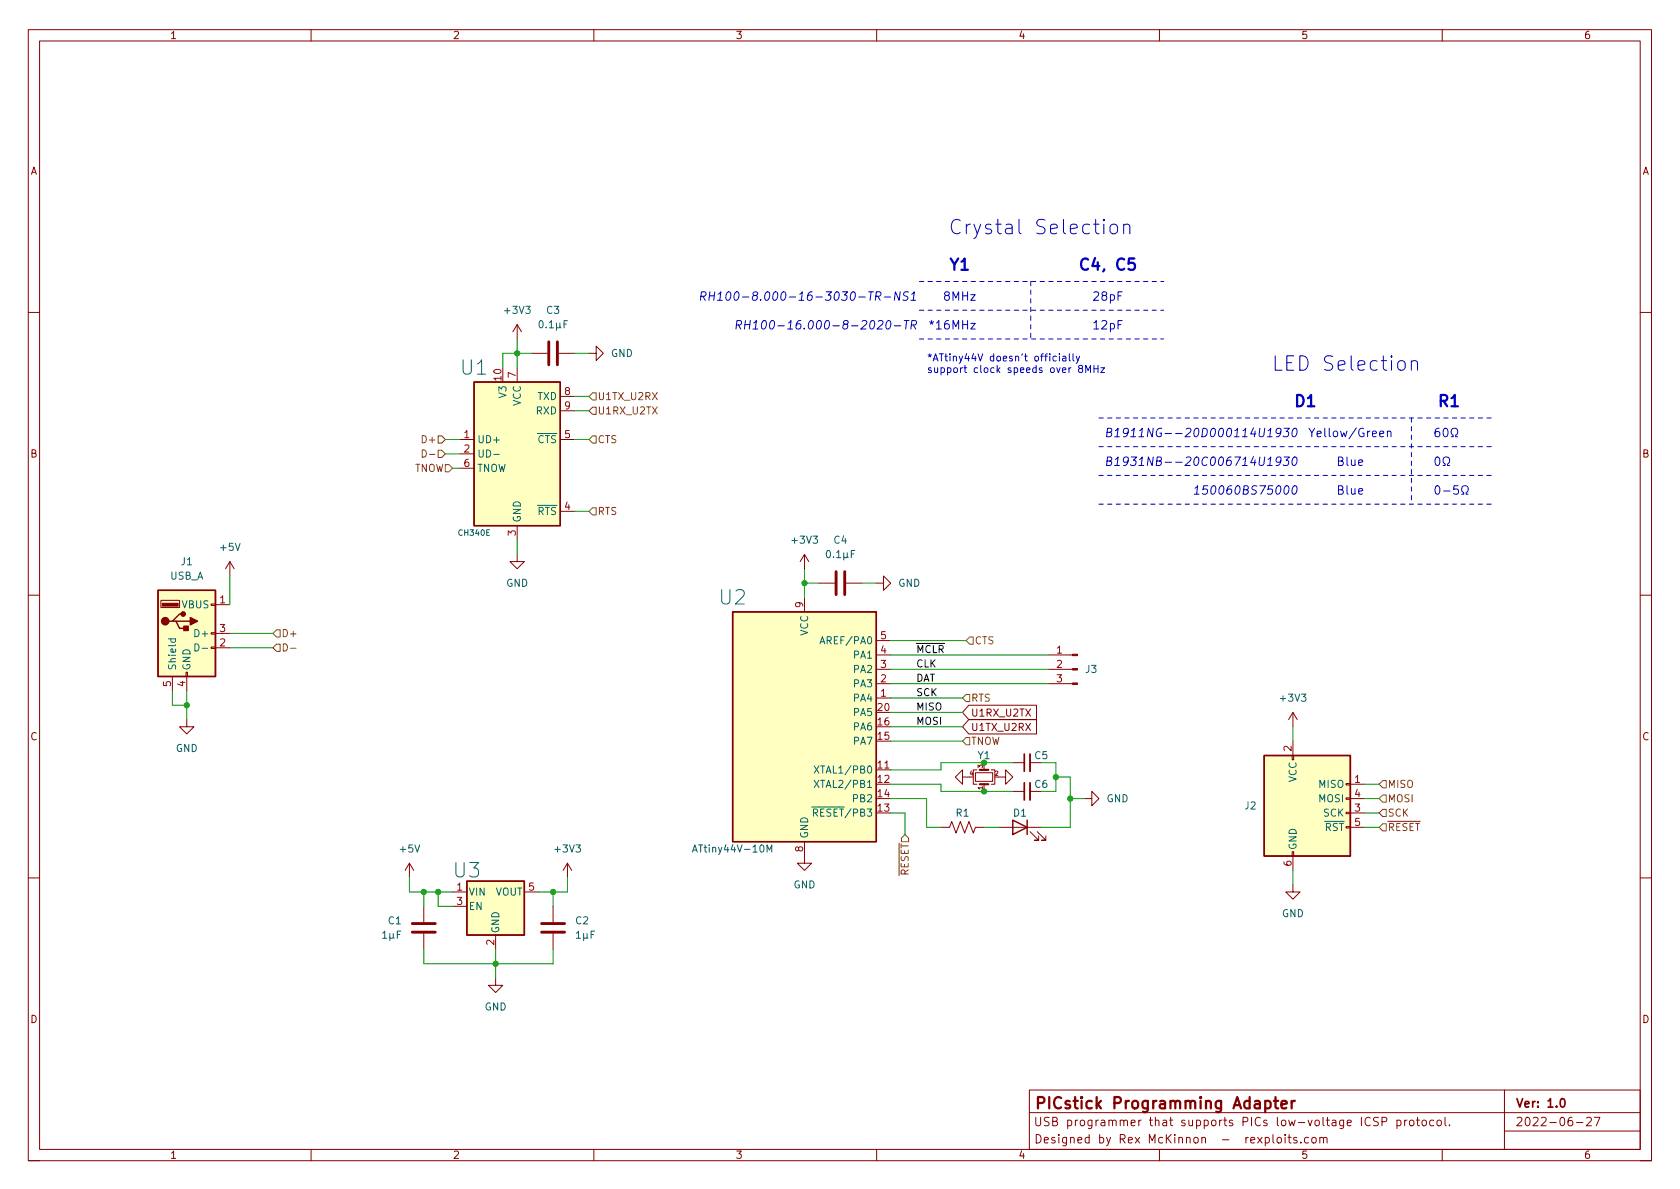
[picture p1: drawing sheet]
<svg xmlns="http://www.w3.org/2000/svg" width="297mm" height="210mm" viewBox="0 0 297 210" stroke-linecap="round" stroke-linejoin="round" font-family="sans-serif">
<g fill="none" stroke="#840000" stroke-width=".18">
<path d="M5 5.2h287v200.1h-287zM7 7.2h283v196.1h-283zM55 5.2v2M105 5.2v2M155 5.2v2M205 5.2v2M255 5.2v2M5 55.2h2M91.4 57.4l-.7 1.3M91.4 57.4v2.5M91.4 57.4l.8 1.3M290 55.2h2"/>
<path d="M81.3 77.7h2.5M91.4 65v2.6M94 62.5h2.8M98.8 62.5h2.8M99.1 77.7h2.5M99.1 70.1h2.5M99.1 72.6h2.5M104.1 62.5h1.3v-1.3l1.3 1.3-1.3 1.2v-1.2M40.6 99.3l-.7 1.3M40.6 99.3v2.5M40.6 99.3l.8 1.3M81.3 80.3h2.5"/>
<path d="M81.3 82.8h2.5M91.4 98v1.3h1.3l-1.3 1.3-1.2-1.3h1.2M91.4 93v2.5M99.1 90.4h2.5M142.2 98l-.7 1.3M142.2 98v2.6M142.2 98l.8 1.3M5 105.2h2M28.4 106.2h3.3v1.2h-3.3zM30.5 119.6v2.6M32.9 118.9h.2v.7h-.2zM33 119.6v2.6"/>
<path d="M37.3 114.4h.8v.3h-.8zM37.3 111.9h.8v.2h-.8zM37.3 106.8h.8v.3h-.8zM38.1 106.9h2.5M38.1 114.5h2.5M38.1 112h2.5M142.2 105.7v2.5M144.8 103.1h2.8M149.6 103.1h2.8M154.9 103.1h1.3v-1.3l1.3 1.3-1.3 1.3v-1.3M154.9 118.4h2.6M154.9 115.8h2.6"/>
<path d="M154.9 113.3h2.6M185.4 118.4h4.2M185.4 115.8h4.2M290 105.2h2M33 127.2v1.3h1.3l-1.3 1.3-1.3-1.3h1.3M154.9 123.4h2.6M154.9 136.1h2.6M154.9 120.9h2.6M170.2 137.4v-1.3l-1.3 1.3 1.3 1.3v-1.3h1.2M171.3 124.7h12v2.5h-12l-1.1-1.2zM171.3 127.2h12v2.6h-12l-1.1-1.3zM172.5 136.6h3v1.6h-3z"/>
<path d="M172.7 136.1h-.6v2.6h.6M174 134.9v1.2M174 138.7v1.2M175.3 136.1h.6v2.6h-.6M176.5 137.4h1.3v-1.3l1.3 1.3-1.3 1.3v-1.3M179.1 139.9h2M179.1 134.9h2M182.1 139.9h2M182.1 134.9h2M185.4 120.9h4.2M228.5 133.6h.2v.8h-.2zM228.6 126v2.5"/>
<path d="M228.6 131.1v2.5M228.6 126l-.8 1.2M228.6 126l.8 1.2M238 138.6h.8v.2h-.8zM238.8 138.7h2.5M5 155.2h2M72.4 152.6l-.8 1.3M72.4 152.6v2.6M72.4 152.6l.8 1.3M80 157.7h2.5M92.7 157.7h2.5M100.3 152.6l-.7 1.3"/>
<path d="M100.3 152.6v2.6M100.3 152.6l.8 1.3M142.2 148.8v3.8h-1.2l1.2 1.3 1.3-1.3h-1.3M166.4 146.3h1.5l.4-1 .7 2 .8-2 .8 2 .7-2 .8 2 .4-1h1.5M176.5 146.3h7.6M182.1 147.1l1.5 1.5h-.7h.7v-.8M183.4 147.1l1.5 1.5h-.8h.8v-.8M191.8 141.2h1.2v-1.3l1.3 1.3-1.3 1.3v-1.3M228.5 150.6h.2v.8h-.2zM228.6 156.5v1.2h-1.3l1.3 1.3 1.3-1.3h-1.3M228.6 151.4v2.5M238 143.6h.8v.3h-.8z"/>
<path d="M238 141.1h.8v.2h-.8zM238.8 146.3h2.5M238.8 143.8h2.5M238.8 141.2h2.5M290 155.2h2M74.9 160.3v2.8M74.9 165.1v2.8M80 160.3h2.5M87.6 173v1.2h1.3l-1.3 1.3-1.2-1.3h1.2M87.6 165.3v2.6M97.8 160.3v2.8M97.8 165.1v2.8"/>
<path d="M182 192.8h108v10.5h-108zM182 196.8h108M243.7 197.6h-.6l-.2 .1v.4l.7 .3 .1 .4-.3 .3-.6-.1M244.3 198.4l.8-.1 .1-.2-.1-.4-.2-.1h-.6v1.5M247 198.1h.4l.3 .3v.4l-.1 .2h-.6M247 198.1v1.5M248.3 198.1v1M248.8 198.1h-.3l-.2 .3M249.3 198.1h.4l.3 .3v.4l-.3 .3-.4-.1-.1-.2v-.4zM250.4 198.1h.6M250.6 197.6v1.3l.4 .2M251.5 198.2l.2-.1 .4 .1 .1 .6-.1 .2-.4 .1-.2-.2z"/>
<path d="M253.5 198.1h-.4l-.3 .3v.4l.1 .2h.6M254.2 198.1h.4l.3 .3v.4l-.3 .3-.4-.1-.1-.2v-.4zM255.5 197.6v1.3l.2 .2M256.3 198.9v.2M266 192.8v10.5M278.7 198.5h1.2M280.5 197.7l.6-.1 .2 .1 .1 .3-1 1.1h1M281.9 197.6h1l-.7 1.5M5 205.2h2M55 203.3v2M105 203.3v2M155 203.3v2"/>
<path d="M205 203.3v2M225.1 200.6v1.3l.2 .2M225.9 201.2l.4-.1 .3 .3v.4l-.3 .3h-.4l-.1-.3v-.4zM227.2 200.6v.2M227.2 201.1v1M227.7 201.1h.6M227.9 200.6v1.3l.4 .2M229.3 201.2l-.4-.1-.2 .2 .1 .3 .5 .1v.4h-.6M230 202v.1M231.4 201.2l-.5-.1-.3 .3v.4l.2 .3h.6M232.1 201.2l.3-.1 .3 .3v.4l-.3 .3h-.3l-.2-.3v-.4zM233.4 201.3l.2-.2 .3 .1 .1 .9"/>
<path d="M233.4 201.1v1M234 201.3l.2-.2 .4 .1v.9M255 203.3v2M266 200h24M290 205.2h2"/>
</g>
<path d="M181.1 133.3v3.1M181.1 138.4v3.1M276.1 194.3h.1a.81 .81 0 0 1 .6 .6 .81 .81 0 0 1-.3 .8l-.1 .1a.82 .82 0 0 1-.6-.7 .82 .82 0 0 1 .3-.8z" fill="none" stroke="#840000" stroke-width=".3"/>
<path d="M225.2 194.7h.8M225.5 194v1.7l.1 .2 .4 .1M226.6 195.3l.9-.2-.1-.3-.5-.1-.3 .3 .1 .9 .2 .1 .5-.1M228.4 194.7v1.3M228.9 194.7a.51 .51 0 0 0-.5 .3" fill="none" stroke="#840000" stroke-width=".4"/>
<path d="M173.2 138.7h1.6M173.2 136.1h1.6" fill="none" stroke="#840000" stroke-width=".38"/>
<path d="M97 60.4v4.1M98.6 60.4v4.1M147.8 101.1v4.1M149.4 101.1v4.1M72.9 164.8h4.1M72.9 163.3h4.1M95.8 164.8h4M95.8 163.3h4" fill="none" stroke="#840000" stroke-width=".51"/>
<g fill="none" stroke="#006464" stroke-width=".18">
<path d="M95.5 56.8l.1-.1a.68 .68 0 0 1 .5 .6 .68 .68 0 0 1-.5 .7 .84 .84 0 0 1-.1-1.2zM96.6 57.9v.1M97.1 57.1l.4-.4v1.3M97.1 58h.8M98.4 57.1v1.3M99 57.8l.2 .2M99 57.1l-.1 .8-.3 .1-.2-.2M99.7 57.3h.4M100.3 56.7h-.6v1.3M87.3 80.3h1M146.2 97.5l.2-.2a.68 .68 0 0 1 .5 .7 .68 .68 0 0 1-.5 .6l-.2-.1-.1-.4zM147.4 98.5v.1"/>
<path d="M147.9 97.7l.4-.4v1.3M147.9 98.6h.8M149.2 97.8v1.2M149.8 98.4l.2 .2M149.8 97.8l-.1 .8h-.3l-.2-.2M150.5 97.9h.4M151.1 97.3h-.6v1.3M29.8 113h1.3M30.3 113l-.1 .3 .2 .3 .6-.1v-.5M34.5 113.9a.64 .64 0 0 1 .7 .6 .64 .64 0 0 1-.7 .6zM35.7 114.6h1M145 113.9l.4-1.3 .4 1.3"/>
<path d="M144 135.4l.8 1.3M144 138l.8 1.3M144.8 135.4l-.8 1.3M144.8 138l-.8 1.3M122.4 150.7l.5-1.3 .4 1.3M122.6 150.3h.6M135.6 150.7v-1.3l.4 .9 .5-.9v1.3M67.7 165l.3-.3v1.2M67.7 165.9h.7M68.9 165.1v1.2M69.5 165.7l.2 .2M69.5 165.1v.8h-.4l-.2-.2"/>
<path d="M70.3 165.3h.4M70.9 164.7h-.6v1.2M101.9 165l.4-.3v1.2M101.9 165.9h.7M103.2 165.1v1.2M103.8 165.7l.2 .2M103.8 165.1l-.1 .8h-.3l-.2-.2M104.5 165.3h.4M105.1 164.7h-.6v1.2"/>
</g>
<g fill="#ffffc2" stroke="#ffffc2" stroke-width=".18">
<path d="M129.5 108.2h25.4v40.6h-25.4z"/>
<path d="M82.5 155.8h10.2v9.5h-10.2z"/>
<path d="M223.5 133.6h15.3v17.8h-15.3z"/>
<path d="M83.8 67.6h15.3v25.4h-15.3z"/>
<path d="M27.9 104.4h10.2v15.2h-10.2z"/>
</g>
<path d="M83.8 67.6h15.3v25.4h-15.3zM27.9 104.4h10.2v15.2h-10.2zM30.5 109.8h.6l.6 1.3h1.3M31.1 109.8h2.6M32.4 108.6h-.7l-1.2 1.2h-.7M129.5 108.2h25.4v40.6h-25.4zM223.5 133.6h15.3v17.8h-15.3zM82.5 155.8h10.2v9.5h-10.2zM179.1 145l2.5 1.3-2.5 1.3zM181.6 145v2.6" fill="none" stroke="#840000" stroke-width=".25"/>
<path d="M182.1 133.3v3.1M182.1 138.4v3.1" fill="none" stroke="#840000" stroke-width=".33"/>
<g fill="#840000" stroke="#840000" stroke-width=".18">
<path d="M189.6 120.8h.9v.2h-.9z"/>
<path d="M189.6 118.2h.9v.3h-.9z"/>
<path d="M189.6 115.7h.9v.2h-.9z"/>
<path d="M28.7 106.7h2.8v.5h-2.8z"/>
</g>
<g fill="#840000" stroke="#840000" stroke-width=".25">
<path d="M33.7 109.2l1.2 .6-1.2 .7z"/>
<path d="M32.5 110.7h.8v.8h-.8z"/>
<circle cx="29.2" cy="109.8" r=".63"/>
<circle cx="32.4" cy="108.6" r=".38"/>
</g>
<g fill="none" stroke="#725600" stroke-width=".18">
<path d="M74.7 79.6a.64 .64 0 0 1 .7 .6 .64 .64 0 0 1-.7 .6zM77.5 79.6h.6l.6 .7-.6 .6h-.6zM77.5 77.1h.6l.6 .6-.6 .7h-.6zM104.8 77.1h.6v1.3h-.6l-.7-.7zM104.8 72h.6v1.3h-.6l-.7-.7zM104.8 69.5h.6v1.2h-.6l-.7-.6zM75.9 80.3h1M78.7 82.2h.7l.6 .6-.6 .6h-.7zM104.8 89.8h.6v1.3h-.6l-.7-.7zM48.9 111.4h.6v1.2h-.6l-.6-.6zM48.9 113.9h.6v1.3h-.6l-.6-.7zM50.1 113.9a.64 .64 0 0 1 .7 .6 .64 .64 0 0 1-.7 .6z"/>
<path d="M51.4 114.6h.9M171.4 112.6h.7v1.3h-.7l-.6-.6zM170.8 122.8h.6v1.3h-.6l-.6-.7zM170.8 130.4h.6v1.3h-.6l-.6-.6zM244.5 138h.6v1.3h-.6l-.7-.6zM160 147.6l.7 .6v.6h-1.3v-.6zM244.5 140.6h.6v1.3h-.6l-.7-.7zM244.5 145.7h.6v1.2h-.6l-.7-.6zM244.5 143.1h.6v1.3h-.6l-.7-.6z"/>
</g>
<g fill="none" stroke="#0000c2" stroke-width=".18">
<path d="M195.2 38.8l-.1 .1 .1 .1 .1-.1-.1-.1v.2M196.5 39.8a.69 .69 0 0 1 1.1 .3v.8a.69 .69 0 0 1-.7 .5 .69 .69 0 0 1-.6-.5v-.8zM198.7 39.9a.63 .63 0 0 1 1.1 .1v1.3M198.7 39.6v1.7M123.9 52.4l.7-.1 .2-.2v-.4l-.2-.1h-.6l-.2 1.5M124.3 52.4l.4 .7M125.4 52.3h.9M125.5 51.6l-.2 1.5M126.4 51.6l-.2 1.5M126.8 53.1h.9M127 52l.4-.4-.1 1.5M128.6 51.7l.3-.1a.89 .89 0 0 1-.3 1.5l-.2-.1-.1-.5z"/>
<path d="M130 51.7l.4-.1a.89 .89 0 0 1-.4 1.5l-.1-.1-.1-.5zM130.2 57.5l.7-.1 .2-.2v-.4l-.2-.1h-.6l-.2 1.5M130.6 57.5l.4 .7M131.3 52.5h1.1M131.7 57.4h.9M131.8 56.7l-.2 1.5M132.7 56.7l-.2 1.5M133.1 58.2h.9M133.3 57.1l.4-.4-.2 1.5M134.9 56.8l.3-.1a.89 .89 0 0 1-.3 1.5l-.2-.2-.1-.4zM136.3 56.8l.4-.1a.89 .89 0 0 1-.4 1.5l-.2-.2-.1-.4zM137.5 57.6h1.2"/>
<path d="M164.4 56.9l.3 .1 .4-.1M164.5 57.3l.2-.3 .2 .3M186.8 63h-.4l-.2 .2 .1 .6h.5M187.3 62.6v.1M187.3 63v.8M187.9 63h.5l.1 .8M188.5 63.3l-.5 .1-.1 .1 .1 .3h.5M189.1 62.6v1.1l.1 .1M189.7 62.6v1.1l.2 .1M190.3 63l.3 .8M190.9 63l-.4 1.1-.2 .2M190.9 65.2l-.2-.3 .1-.2 .1-.1 .4 .1 .1 .2v.1l-.6 .2-.1 .2v.2l.2 .3h.3l.2-.3v-.3l-.2-.1"/>
<path d="M192 65.9v-1.3l.4 .9 .4-.9v1.3M193.4 64.6v1.3M193.4 65.2h.7M194.1 64.6v1.3M194.6 65h.7l-.7 .9h.7M195.7 76.4h.7l.2-.2-.1-.3-.2-.2h-.5l-.2 1.5h.6l.2-.1 .2-.4-.4-.3M197.1 77.2h.8M197.2 76.2l.5-.5-.2 1.5M199.5 76.4l-.4 .3-.4-.1-.1-.2 .2-.6 .5-.1 .2 .2a1.1 1.1 0 0 1-.6 1.3h-.3M199.9 77.2h.9M200.1 76.2l.4-.5-.1 1.5M201.4 77.2h.8"/>
<path d="M201.5 76.2l.5-.5-.2 1.5M231.4 75.7l.5 .8 .5-.8M231.9 76.5v.7M247.2 64a.69 .69 0 0 1 .7-.2 .69 .69 0 0 1 .6 .5v.7a.69 .69 0 0 1-.7 .5 .69 .69 0 0 1-.7-.5v-.7zM249.5 64a.63 .63 0 0 1 1.1 .1v1.4M249.5 63.8v1.7M254.4 75.7a.59 .59 0 0 0-.7 .7v.5l.2 .3h.4l.2-.1 .1-.5-.2-.2-.4-.1-.3 .3M255.4 75.8l.1-.1a.82 .82 0 0 1 .6 .7 .82 .82 0 0 1-.3 .8h-.1a.81 .81 0 0 1-.6-.6 .81 .81 0 0 1 .3-.8zM256.6 77.2h.3v-.3a.64 .64 0 0 1-.3-.8 .64 .64 0 0 1 .9-.3 .69 .69 0 0 1-.1 1.1v.3h.3M195.7 81.5h.7l.2-.3-.1-.2-.2-.2h-.5l-.2 1.5h.6l.2-.1 .2-.4-.4-.3M197.1 82.3h.8M197.2 81.2l.5-.4-.2 1.5"/>
<path d="M199.5 81.5l-.4 .2h-.4l-.1-.2 .2-.6 .5-.1 .2 .2a1.1 1.1 0 0 1-.6 1.3h-.3M200 80.8h1l-.6 .6 .4 .1-.1 .7-.2 .1h-.4l-.2-.1M201.4 82.3h.8M201.5 81.2l.5-.4-.2 1.5M211.1 87.4h.9M211.3 86.3l.5-.4-.2 1.5M213.5 85.9h-.7l-.1 .7 .2-.1h.5l.1 .3-.1 .5-.3 .1h-.3l-.2-.1M253.9 80.9l.2-.1a.81 .81 0 0 1 .6 .6 .81 .81 0 0 1-.3 .8l-.2 .1a.81 .81 0 0 1-.6-.6 .81 .81 0 0 1 .3-.8zM253.9 86l.2-.1a.81 .81 0 0 1 .6 .6 .81 .81 0 0 1-.3 .8l-.2 .1a.81 .81 0 0 1-.6-.6 .81 .81 0 0 1 .3-.8zM255.2 82.3h.3v-.3a.64 .64 0 0 1-.3-.8 .64 .64 0 0 1 .9-.3 .69 .69 0 0 1-.2 1.1v.3h.4M255.2 86.8h1.2M257.8 85.9h-.7l-.1 .7 .2-.1h.5l.2 .3-.1 .5-.2 .1-.6-.1"/>
<path d="M258.4 87.4h.4v-.3a.64 .64 0 0 1-.3-.9 .64 .64 0 0 1 .9-.2 .69 .69 0 0 1-.2 1.1v.3h.4"/>
</g>
<path d="M200.6 45.7h-1l-.1 1 .3-.2 .7 .1 .2 .3-.1 .6-.3 .2h-.5l-.3-.2" fill="none" stroke="#0000c2" stroke-width=".4"/>
<path d="M162.6 59.9h43.1M162.6 49.8h43.1M162.6 54.9h43.1M182.2 49.8v10.1M194.3 73.9h69.9M194.3 79h69.9M249.6 73.9v15.2M194.3 89.1h69.9M194.3 84.1h69.9" fill="none" stroke="#0000c2" stroke-width=".18" stroke-dasharray=".8 .8"/>
<g fill="none" stroke="#009600" stroke-width=".18">
<path d="M91.4 59.9v5.1M78.7 77.7h2.6M94 62.5h-5.1v2.5M101.6 77.7h2.5M101.6 62.5h2.5M101.6 70.1h2.5M101.6 72.6h2.5M78.7 80.3h2.6M80 82.8h1.3M91.4 95.5v2.5M101.6 90.4h2.5M40.6 101.8v5.1"/>
<path d="M40.6 112h7.7M40.6 114.5h7.7M142.2 103.1h2.6M142.2 100.6v5.1M152.4 103.1h2.5M157.5 118.4h27.9M157.5 113.3h13.3M157.5 115.8h27.9M30.5 122.2v2.5h2.5M33 122.2v5M157.5 120.9h27.9M157.5 138.7h8.9v1.2h12.7"/>
<path d="M157.5 131.1h12.7M157.5 123.4h12.7M157.5 128.5h12.7M157.5 126h12.7M179.1 134.9h-12.7v1.2h-8.9M184.1 134.9h2.6v5h-2.6M186.7 137.4h2.5v8.9h-5.1M228.6 128.5v2.6M241.3 138.7h2.5M72.4 155.2v2.5h7.6M74.9 157.7v2.6M77.5 157.7v2.6h2.5"/>
<path d="M97.8 157.7v2.6M100.3 155.2v2.5h-5.1M157.5 141.2h6.3v5.1h2.6M157.5 143.8h2.5v3.8M174 146.3h2.5M189.2 141.2h2.6M228.6 153.9v2.6M241.3 141.2h2.5M241.3 146.3h2.5M241.3 143.8h2.5M74.9 167.9v2.5h22.9v-2.5M87.6 167.9v5.1"/>
</g>
<g fill="#009600" stroke="#009600" stroke-width=".18">
<circle cx="91.4" cy="62.5" r=".46"/>
<circle cx="174" cy="134.9" r=".46"/>
<circle cx="186.7" cy="137.4" r=".46"/>
<circle cx="174" cy="139.9" r=".46"/>
<circle cx="33" cy="124.7" r=".46"/>
<circle cx="74.9" cy="157.7" r=".46"/>
<circle cx="77.5" cy="157.7" r=".46"/>
<circle cx="87.6" cy="170.4" r=".46"/>
<circle cx="97.8" cy="157.7" r=".46"/>
<circle cx="142.2" cy="103.1" r=".46"/>
<circle cx="189.2" cy="141.2" r=".46"/>
</g>
<g font-size="3.5" fill="#0000c2">
<text x="167.6" y="41.5">Crystal Selection</text>
<text x="224.8" y="65.6">LED Selection</text>
</g>
<g font-size="3.5" fill="#006464">
<text x="81.6" y="66.3">U1</text>
<text x="127.3" y="106.9">U2</text>
<text x="80.3" y="155.2">U3</text>
</g>
<g font-size="2.8" fill="#0000c2">
<text x="167.6" y="47.8">Y1</text>
<text x="190.5" y="47.8">C4, C5</text>
<text x="228.6" y="71.9">D1</text>
<text x="254" y="71.9">R1</text>
</g>
<text font-size="2.8" fill="#840000" x="182.8" y="196.1">PICstick Programming Adapter</text>
<g font-size="2.1" fill="#0000c2">
<text x="133.5" y="53.2">RH100-8.000-16-3030-TR-NS1</text>
<text x="167.3" y="53.2">8MHz</text>
<text x="193" y="53.2">28pF</text>
<text x="138.3" y="58.3">RH100-16.000-8-2020-TR</text>
<text x="165.3" y="58.3">*16MHz</text>
<text x="193" y="58.3">12pF</text>
<text x="202.2" y="77.3">B1911NG--20D000114U1930</text>
<text x="233.1" y="77.3">Yellow/Green</text>
<text x="202.4" y="82.4">B1931NB--20C006714U1930</text>
<text x="236.8" y="82.4">Blue</text>
<text x="214.2" y="87.5">150060BS75000</text>
<text x="236.8" y="87.5">Blue</text>
</g>
<g font-size="2.1" fill="#840000">
<text x="267.9" y="195.8">Ver: 1.0</text>
<text x="182.7" y="199.1">USB programmer that supports PICs low-voltage ICSP protocol.</text>
<text x="182.8" y="202.2">Designed by Rex McKinnon - rexploits.com</text>
<text x="267.9" y="199.1">2022-06-27</text>
</g>
<g font-size="1.8" fill="#840000">
<text x="30" y="6.9">1</text>
<text x="80" y="6.9">2</text>
<text x="130" y="6.9">3</text>
<text x="180" y="6.9">4</text>
<text x="230" y="6.9">5</text>
<text x="280" y="6.9">6</text>
<text x="5.3" y="30.9">A</text>
<text x="290.3" y="30.9">A</text>
<text x="5.3" y="80.9">B</text>
<text x="290.3" y="80.9">B</text>
<text x="5.3" y="130.9">C</text>
<text x="171.6" y="126.7">U1RX_U2TX</text>
<text x="171.6" y="129.2">U1TX_U2RX</text>
<text x="290.3" y="130.9">C</text>
<text x="5.3" y="180.9">D</text>
<text x="290.3" y="180.9">D</text>
<text x="30" y="204.9">1</text>
<text x="80" y="204.9">2</text>
<text x="130" y="204.9">3</text>
<text x="180" y="204.9">4</text>
<text x="230" y="204.9">5</text>
<text x="280" y="204.9">6</text>
</g>
<g font-size="1.8" fill="#006464">
<text x="89.4" y="55.5">+3V3</text>
<text x="96.7" y="55.5">C3</text>
<text x="108" y="63.1">GND</text>
<text x="89.5" y="70.2" transform="rotate(-90 89.5 70.2)">V3</text>
<text x="92.1" y="71.8" transform="rotate(-90 92.1 71.8)">VCC</text>
<text x="95" y="70.7">TXD</text>
<text x="94.8" y="73.3">RXD</text>
<text x="84.3" y="78.4">UD+</text>
<text x="84.3" y="80.9">UD-</text>
<text x="84.3" y="83.4">TNOW</text>
<text x="93.6" y="78.4">~{CTS}</text>
<text x="92.1" y="92.5" transform="rotate(-90 92.1 92.5)">GND</text>
<text x="93.6" y="91.1">~{RTS}</text>
<text x="32" y="99.9">J1</text>
<text x="39" y="97.4">+5V</text>
<text x="140.2" y="96.1">+3V3</text>
<text x="147.5" y="96.1">C4</text>
<text x="30" y="102.5">USB_A</text>
<text x="32.2" y="107.6">VBUS</text>
<text x="89.5" y="103.8">GND</text>
<text x="158.8" y="103.8">GND</text>
<text x="34.8" y="112.6">D+</text>
<text x="142.9" y="112.4" transform="rotate(-90 142.9 112.4)">VCC</text>
<text x="145.7" y="113.9">AREF/PA0</text>
<text x="31.1" y="118.6" transform="rotate(-90 31.1 118.6)">Shield</text>
<text x="33.7" y="118.6" transform="rotate(-90 33.7 118.6)">GND</text>
<text x="151" y="119">PA2</text>
<text x="151" y="116.5">PA1</text>
<text x="192" y="119">J3</text>
<text x="151" y="124.1">PA4</text>
<text x="151" y="121.5">PA3</text>
<text x="226.5" y="124.1">+3V3</text>
<text x="151" y="131.7">PA7</text>
<text x="151" y="129.2">PA6</text>
<text x="151" y="126.6">PA5</text>
<text x="31.1" y="133">GND</text>
<text x="144.9" y="136.8">XTAL1/PB0</text>
<text x="172.9" y="134.2">Y1</text>
<text x="183" y="134.2">C5</text>
<text x="144.9" y="139.3">XTAL2/PB1</text>
<text x="151" y="141.9">PB2</text>
<text x="183" y="139.3">C6</text>
<text x="195.6" y="141.9">GND</text>
<text x="220.1" y="143.1">J2</text>
<text x="229.2" y="138.3" transform="rotate(-90 229.2 138.3)">VCC</text>
<text x="233.2" y="139.3">MISO</text>
<text x="233.2" y="141.9">MOSI</text>
<text x="142.9" y="148.3" transform="rotate(-90 142.9 148.3)">GND</text>
<text x="143.2" y="144.4">~{RESET}/PB3</text>
<text x="169" y="144.4">R1</text>
<text x="179.2" y="144.4">D1</text>
<text x="232.8" y="146.9">~{RST}</text>
<text x="234" y="144.4">SCK</text>
<text x="70.8" y="150.7">+5V</text>
<text x="98.2" y="150.7">+3V3</text>
<text x="123.2" y="150.7">ATtiny44V-10M</text>
<text x="229.2" y="150.4" transform="rotate(-90 229.2 150.4)">GND</text>
<text x="82.8" y="158.4">VIN</text>
<text x="82.8" y="160.9">EN</text>
<text x="87.5" y="158.4">VOUT</text>
<text x="140.3" y="157.1">GND</text>
<text x="68.7" y="163.4">C1</text>
<text x="88.3" y="165.1" transform="rotate(-90 88.3 165.1)">GND</text>
<text x="101.8" y="163.4">C2</text>
<text x="226.6" y="162.2">GND</text>
<text x="85.7" y="178.7">GND</text>
</g>
<g font-size="1.8" fill="#0000c2">
<text x="163.8" y="63.9">*ATtiny44V doesn't officially</text>
<text x="163.8" y="65.9">support clock speeds over 8MHz</text>
</g>
<g font-size="1.8" fill="#a90000">
<text x="88.6" y="67.3" transform="rotate(-90 88.6 67.3)">10</text>
<text x="91.2" y="66.8" transform="rotate(-90 91.2 66.8)">7</text>
<text x="99.8" y="69.8">8</text>
<text x="82.1" y="77.5">1</text>
<text x="99.8" y="77.5">5</text>
<text x="99.8" y="72.4">9</text>
<text x="82.1" y="80">2</text>
<text x="82.1" y="82.5">6</text>
<text x="91.2" y="94.7" transform="rotate(-90 91.2 94.7)">3</text>
<text x="99.8" y="90.2">4</text>
<text x="38.9" y="106.7">1</text>
<text x="142" y="107.4" transform="rotate(-90 142 107.4)">9</text>
<text x="38.9" y="111.8">3</text>
<text x="155.7" y="113">5</text>
<text x="38.9" y="114.3">2</text>
<text x="155.7" y="118.1">3</text>
<text x="155.7" y="115.6">4</text>
<text x="186.8" y="115.6">1</text>
<text x="186.8" y="118.1">2</text>
<text x="30.2" y="121.4" transform="rotate(-90 30.2 121.4)">5</text>
<text x="32.8" y="121.4" transform="rotate(-90 32.8 121.4)">4</text>
<text x="155.2" y="125.7">20</text>
<text x="155.7" y="123.2">1</text>
<text x="155.7" y="120.6">2</text>
<text x="186.8" y="120.6">3</text>
<text x="155.2" y="130.8">15</text>
<text x="155.2" y="128.3">16</text>
<text x="155.2" y="135.9">11</text>
<text x="228.3" y="132.8" transform="rotate(-90 228.3 132.8)">2</text>
<text x="155.2" y="138.4">12</text>
<text x="155.2" y="143.5">13</text>
<text x="155.2" y="141">14</text>
<text x="239.5" y="138.4">1</text>
<text x="239.5" y="143.5">3</text>
<text x="239.5" y="141">4</text>
<text x="239.5" y="146">5</text>
<text x="142" y="150.6" transform="rotate(-90 142 150.6)">8</text>
<text x="228.3" y="153.1" transform="rotate(-90 228.3 153.1)">6</text>
<text x="80.8" y="157.5">1</text>
<text x="80.8" y="160">3</text>
<text x="93.5" y="157.5">5</text>
<text x="87.4" y="167.1" transform="rotate(-90 87.4 167.1)">2</text>
</g>
<g font-size="1.8" fill="#725600">
<text x="105.6" y="70.7">U1TX_U2RX</text>
<text x="105.6" y="73.3">U1RX_U2TX</text>
<text x="73.1" y="83.4">TNOW</text>
<text x="75" y="78.4">D+</text>
<text x="105.6" y="78.4">CTS</text>
<text x="105.6" y="91.1">RTS</text>
<text x="49.7" y="112.6">D+</text>
<text x="172.3" y="113.9">CTS</text>
<text x="171.6" y="124.1">RTS</text>
<text x="171.6" y="131.7">TNOW</text>
<text x="245.3" y="141.9">MOSI</text>
<text x="245.3" y="139.3">MISO</text>
<text x="245.3" y="146.9">~{RESET}</text>
<text x="245.3" y="144.4">SCK</text>
<text x="160.7" y="156.3" transform="rotate(-90 160.7 156.3)">~{RESET}</text>
</g>
<g font-size="1.8" fill="#0f0f0f">
<text x="161.9" y="115.5">~{MCLR}</text>
<text x="161.9" y="118">CLK</text>
<text x="161.9" y="123.1">SCK</text>
<text x="161.9" y="125.6">MISO</text>
<text x="161.9" y="120.5">DAT</text>
<text x="161.9" y="128.2">MOSI</text>
</g>
<text font-size="1.4" fill="#006464" x="81.2" y="94.7">CH340E</text>
<g font-size="1.1" fill="#a90000">
<text x="171.5" y="137.2">4</text>
<text x="173.7" y="135.8" transform="rotate(-90 173.7 135.8)">3</text>
<text x="175.9" y="137.2">2</text>
<text x="173.7" y="139.6" transform="rotate(-90 173.7 139.6)">1</text>
</g>
</svg>
